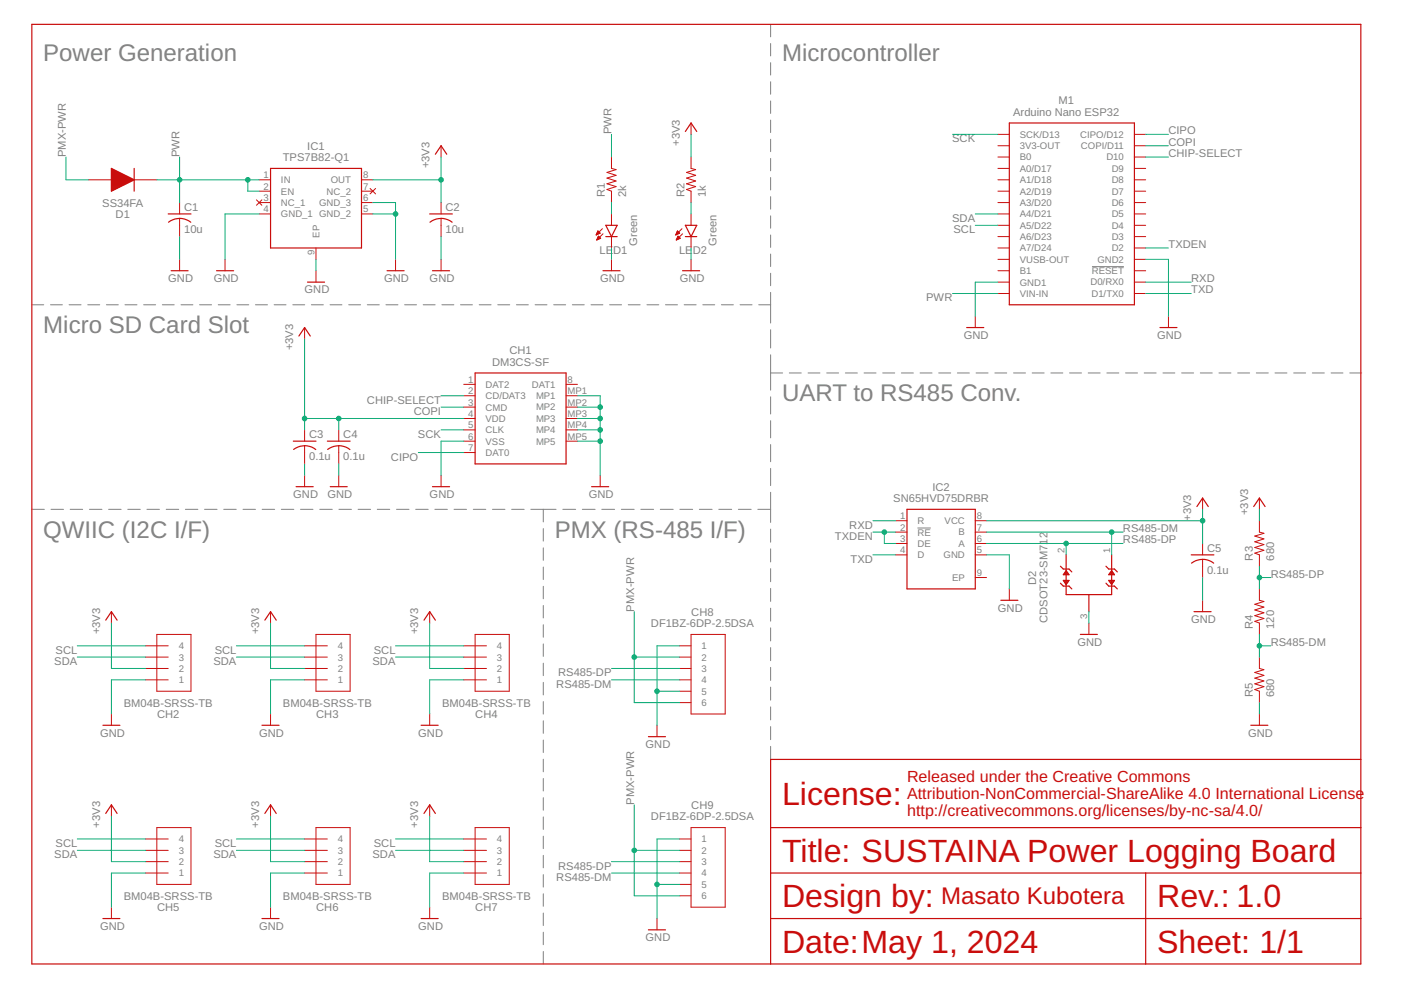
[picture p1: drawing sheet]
<svg xmlns="http://www.w3.org/2000/svg" width="297mm" height="210mm" viewBox="0 0 297 210" stroke-linecap="round" stroke-linejoin="round" font-family="sans-serif">
<g fill="none" stroke="#808080" stroke-width=".21">
<path d="M163.4 5.2v2.6M163.4 9.2v2.7M163.4 13.3v2.6M163.4 17.3v2.7M163.4 21.4v2.6M163.4 25.5v2.6M163.4 29.5v2.7M163.4 33.6v2.6M163.4 37.6v2.7M163.4 41.7v2.6M163.4 45.8v2.6M163.4 49.8v2.7"/>
<path d="M163.4 53.9v2.6M163.4 57.9v2.7M231.5 56.5h6.8M6.8 64.6h2.5M10.7 64.6h2.5M14.6 64.6h2.6M18.6 64.6h2.5M22.6 64.6h2.5M26.5 64.6h2.5M30.5 64.6h2.5M34.4 64.6h2.5M38.4 64.6h2.5"/>
<path d="M42.3 64.6h2.6M46.3 64.6h2.5M50.2 64.6h2.5M54.2 64.6h2.5M58.1 64.6h2.5M62.1 64.6h2.5M66 64.6h2.6M70 64.6h2.5M73.9 64.6h2.6M77.9 64.6h2.5M81.8 64.6h2.6M85.8 64.6h2.5"/>
<path d="M89.7 64.6h2.6M93.7 64.6h2.5M97.6 64.6h2.6M101.6 64.6h2.5M105.5 64.6h2.6M109.5 64.6h2.5M113.5 64.6h2.5M117.4 64.6h2.5M121.3 64.6h2.6M125.3 64.6h2.5M129.2 64.6h2.6M133.2 64.6h2.5"/>
<path d="M137.2 64.6h2.5M141.1 64.6h2.5M145.1 64.6h2.5M149 64.6h2.5M153 64.6h2.5M156.9 64.6h2.5M160.9 64.6h2.5M163.4 62v6.5M163.4 69.9v3.9M163.4 75.2v7.5M163.4 79.1h2.5M167.3 79.1h2.6"/>
<path d="M171.3 79.1h2.5M175.3 79.1h2.5M179.2 79.1h2.6M183.2 79.1h2.5M187.2 79.1h2.5M191.1 79.1h2.6M195.1 79.1h2.5M199 79.1h2.6M203 79.1h2.5M206.9 79.1h2.6M210.9 79.1h2.5M214.9 79.1h2.5"/>
<path d="M218.8 79.1h2.6M222.8 79.1h2.5M226.8 79.1h2.5M230.7 79.1h2.6M234.7 79.1h2.5M238.6 79.1h2.6M242.6 79.1h2.5M246.6 79.1h2.5M250.5 79.1h2.6M254.5 79.1h2.5M258.4 79.1h2.6M262.4 79.1h2.5"/>
<path d="M266.4 79.1h2.5M270.3 79.1h2.6M274.3 79.1h2.5M278.2 79.1h2.6M282.2 79.1h2.5M286.2 79.1h2.5M163.4 84.1v3.7M163.4 89.2v3.6M163.4 94.3v3.6M163.4 99.3v3.7M6.8 108h2.6M10.8 108h2.7"/>
<path d="M14.9 108h2.6M19 108h2.6M23 108h2.7M27.1 108h2.6M31.2 108h2.6M35.2 108h2.7M39.3 108h2.7M43.4 108h2.6M47.4 108h2.7M51.5 108h2.7M55.6 108h2.6M59.6 108h2.7"/>
<path d="M63.7 108h2.7M67.8 108h2.6M71.9 108h2.6M75.9 108h2.7M80 108h2.6M84.1 108h2.6M88.1 108h2.7M92.2 108h2.6M96.3 108h2.6M100.4 108h2.6M104.4 108h2.7M108.5 108h2.6"/>
<path d="M112.5 108h5.4M115.2 108v2.7M115.2 112.1v2.6M115.2 116.2v2.6M119.3 108h2.7M123.5 108h2.7M127.6 108h2.7M131.7 108h2.8M135.9 108h2.7M140 108h2.7M144.1 108h2.8M148.3 108h2.7"/>
<path d="M152.4 108h2.7M156.5 108h2.8M160.7 108h2.7M163.4 104.4v6.4M163.4 112.2v2.8M163.4 116.4v2.7M194.5 112h2.8M115.2 120.2v2.7M115.2 124.3v2.7M115.2 128.4v2.6M115.2 132.5v2.6M115.2 136.5v2.7"/>
<path d="M163.4 120.6v2.7M163.4 124.8v2.7M163.4 128.9v2.8M163.4 133.1v2.8M163.4 137.3v2.8M115.2 140.6v2.7M115.2 144.7v2.6M115.2 148.8v2.6M115.2 152.8v2.7M115.2 156.9v2.7M163.4 141.5v2.8M163.4 145.7v2.7"/>
<path d="M163.4 149.9v2.7M163.4 154.1v2.7M163.4 158.2v2.8M115.2 161v2.6M115.2 165.1v2.6M115.2 169.1v2.7M115.2 173.2v2.7M115.2 177.3v2.6M115.2 181.4v2.6M115.2 185.4v2.7M115.2 189.5v2.7M115.2 193.6v2.6"/>
<path d="M115.2 197.7v2.6M115.2 201.7v2.7"/>
</g>
<g fill="none" stroke="#c90d0c" stroke-width=".25">
<path d="M6.8 5.2h281.7v199.2h-281.7zM23.6 35.7l4.8 2.4-4.8 2.4zM23.6 39.9h1.2M23.6 39.7h1.6M23.6 39.5h2M23.6 39.3h2.5M23.6 39.1h2.9M23.6 38.9h3.3M23.6 38.7h3.7M23.6 38.5h4.1M23.6 38.3h4.6M23.6 38.1h4.7"/>
<path d="M23.6 37.8h4.3M23.6 37.6h3.9M23.6 37.4h3.5M23.6 37.2h3M23.6 37h2.6M23.6 36.8h2.2M23.6 36.6h1.8M23.6 36.4h1.4M23.6 36.2h1M23.6 36h.5M23.6 35.8h.1M28.4 35.7v4.8"/>
<path d="M57.4 35.7h19.2v16.9h-19.2zM92.3 32.7l1.2-1.8 1.2 1.8M145.3 27.9l1.2-1.8 1.2 1.8M214 26.1h26.5v38.5h-26.5zM23.6 40.4h.4M23.6 40.2h.8M35.7 45.4h4.8M36.3 57.4h3.6M38.1 46.3l1 .1 1.3 .7M38.1 46.3l-1 .1-1.4 .7M45.9 57.4h3.6M65.2 59.8h3.6"/>
<path d="M82.1 57.4h3.6M91.1 45.4h4.8M91.7 57.4h3.6M93.5 46.3l1.5 .3 .9 .5M93.5 46.3l-1 .1-1.3 .7M127.8 57.4h3.7M128.4 47.8h2.5l-1.3 2.4zM128.4 50.2h2.5M144.7 57.4h3.6M145.3 50.2h2.4M145.3 47.8h2.4l-1.2 2.4zM63.4 71.2l1.2-1.8 1.2 1.8"/>
<path d="M100.7 79.1h19.3v19.3h-19.3zM205 69.4h3.6M245.9 69.4h3.6M62.2 93.5h4.8M62.3 95.3a3.8 3.8 0 0 1 4.7 0M69.4 93.5h4.8M69.5 95.3a3.8 3.8 0 0 1 4.7 0M62.8 103.2h3.6M70 103.2h3.6M91.7 103.2h3.6M125.4 103.2h3.7M192.3 108h14.5v16.9h-14.5z"/>
<path d="M226 117.6v8.5h9.7v-8.5M252.6 117.6h4.8M252.6 119.4a3.8 3.8 0 0 1 4.7 0M253.8 107.4l1.2-1.8 1.2 1.8M265.8 107.4l1.2-1.8 1.2 1.8M22.4 131.5l1.2-1.8 1.2 1.8M56.2 131.5l1.2-1.8 1.2 1.8M89.9 131.5l1.2-1.8 1.2 1.8M212.2 127.3h3.6M224.8 120.1l.6 .5h1.3l.5 .7M224.8 123.7l.6 .6h1.3l.5 .6M225.4 123.1h1.3l-.7 .8z"/>
<path d="M225.5 121.8h1.1M225.6 123.2h.9M225.7 121.5h.7M225.7 123.4h.7M225.8 121.3h.5M225.8 123.6h.5M226 121.1h.1M226 123.8h.1M226 121l.7 .9h-1.3zM229.1 134.5h3.6M230.9 126.1v3.6M234.5 120.1l.6 .5h1.2l.6 .7"/>
<path d="M234.5 123.7l.6 .6h1.2l.6 .6M235.1 123.1h1.2l-.6 .8zM235.2 121.8h1M235.2 123.2h1M235.3 121.5h.8M235.3 123.4h.7M235.5 121.3h.4M235.5 123.6h.4M235.6 121.1h.2M235.6 123.8h.1M235.7 121l.6 .9h-1.2zM253.2 129.7h3.6"/>
<path d="M21.8 153.8h3.6M55.5 153.8h3.7M89.3 153.8h3.6M137.5 156.2h3.6M265.2 153.8h3.6M22.4 172.5l1.2-1.9 1.2 1.9M56.2 172.5l1.2-1.9 1.2 1.9M89.9 172.5l1.2-1.9 1.2 1.9M163.4 175.5h125.1M288.5 161h-125.1v43.4M21.8 194.8h3.6M55.5 194.8h3.7"/>
<path d="M89.3 194.8h3.6M137.5 197.1h3.6M163.4 194.8h125.1M163.4 185.1h125.1M242.9 185.1v19.3"/>
</g>
<g fill="none" stroke="#c90d0c" stroke-width=".21">
<path d="M18.8 38.1h4.8M28.4 38.1h4.9M54.9 38.1h2.5M76.6 38.1h2.5M78.5 40l1.1 1.1M79.6 40l-1.1 1.1M93.5 30.9v2.4M129.6 33.3v2.4l1 .3-1.9 .6 1.9 .6-1.9 .6 1.9 .6-1.9 .6 1.9 .6-1.9 .6 .9 .3v2.4M146.5 33.3v2.4l1 .3-1.9 .6 1.9 .6-1.9 .6 1.9 .6-1.9 .6 1.9 .6-1.9 .6 .9 .3v2.4M146.5 26.1v2.4M211.6 28.5h2.4M211.6 30.9h2.4"/>
<path d="M211.6 35.7h2.4M211.6 38.1h2.4M211.6 33.3h2.4M240.5 28.5h2.4M240.5 30.9h2.4M240.5 35.7h2.4M240.5 38.1h2.4M240.5 33.3h2.4M38.1 42.9v2.5M38.1 46.3v3.9M38.1 55v2.4M47.7 55v2.4"/>
<path d="M54.4 42.4l1.1 1.1M54.9 40.5h2.5M54.9 42.9h2.5M54.9 45.4h2.5M55.5 42.4l-1.1 1.1M67 52.6v2.4M67 57.4v2.4M76.6 40.5h2.5M76.6 42.9h2.5M76.6 45.4h2.5M83.9 55v2.4M93.5 42.9v2.5"/>
<path d="M93.5 46.3v3.9M93.5 55v2.4M126.4 49.8h.1M126.4 49.7h.3M126.5 49.6h.4M126.6 49.5h.6M126.6 50.8h.1M126.6 49.4h.5M126.6 50.7h.4M126.6 49.2h.4M126.6 50.6h.6M126.7 49.1h.2"/>
<path d="M126.7 50.5h.6M126.7 49h.1M126.7 50.4h.5M126.8 49l.5 .4-.9 .4zM126.8 50.2h.3M126.9 50.1h.1M126.9 50.1l.5 .4-.9 .4zM127.7 48.5l-1.3 1.3M127.8 49.6l-1.3 1.3M129.6 45.4v2.4M129.6 50.2v2.4M129.6 55v2.4"/>
<path d="M143.3 49.8h.1M143.3 49.7h.2M143.4 49.6h.4M143.4 49.5h.7M143.4 50.8h.2M143.5 49.4h.5M143.5 50.7h.3M143.5 49.2h.4M143.5 50.6h.6M143.6 49.1h.2M143.6 50.5h.6M143.6 49h.1"/>
<path d="M143.6 50.4h.5M143.6 49l.5 .4-.8 .4zM143.7 50.2h.3M143.7 50.1h.1M143.7 50.1l.5 .4-.8 .4zM144.6 48.5l-1.3 1.3M144.7 49.6l-1.3 1.3M146.5 45.4v2.4M146.5 50.2v2.4M146.5 55v2.4M211.6 50.2h2.4M211.6 40.5h2.4"/>
<path d="M211.6 42.9h2.4M211.6 45.4h2.4M211.6 47.8h2.4M211.6 52.6h2.4M211.6 55h2.4M211.6 57.4h2.4M211.6 59.8h2.4M240.5 50.2h2.4M240.5 40.5h2.4M240.5 42.9h2.4M240.5 45.4h2.4M240.5 47.8h2.4"/>
<path d="M240.5 52.6h2.4M240.5 55h2.4M240.5 57.4h2.4M240.5 59.8h2.4M64.6 69.4v2.5M206.8 67v2.4M211.6 62.2h2.4M240.5 62.2h2.4M247.7 67v2.4M64.6 91.1v2.4M64.6 94.5v3.9M71.8 91.1v2.4"/>
<path d="M71.8 94.5v3.9M98.3 81.5h2.4M98.3 83.9h2.4M98.3 86.3h2.4M98.3 88.7h2.4M98.3 91.1h2.4M98.3 93.5h2.4M98.3 95.9h2.4M120 81.5h2.4M120 83.9h2.4M120 86.3h2.4M120 88.7h2.4"/>
<path d="M120 91.1h2.4M120 93.5h2.4M64.6 100.8v2.4M71.8 100.8v2.4M93.5 100.8v2.4M127.3 100.8v2.4M189.9 110.4h2.4M189.9 112.8h2.4M189.9 115.2h2.4M189.9 117.6h2.4M206.8 110.4h2.4M206.8 112.8h2.4"/>
<path d="M206.8 115.2h2.4M206.8 117.6h2.4M255 105.6v2.4M255 115.2v2.4M255 118.6v3.8M267 110.4v2.4l1 .3-2 .6 2 .6-2 .6 2 .6-2 .6 2 .6-2 .6 1 .3v2.5M267 105.6v2.4M23.6 129.7v2.4M30.9 139.3h4.8M30.9 136.9h4.8M33.3 134.5h7.2v12.1h-7.2zM57.4 129.7v2.4"/>
<path d="M64.6 139.3h4.8M64.6 136.9h4.8M67 134.5h7.2v12.1h-7.2zM91.1 129.7v2.4M98.3 139.3h4.8M98.3 136.9h4.8M100.7 134.5h7.3v12.1h-7.3zM144.1 139.3h2.4M144.1 136.9h2.4M146.5 134.5h7.3v16.9h-7.3zM206.8 122.4h2.4M214 124.9v2.4"/>
<path d="M230.9 132.1v2.4M255 127.3v2.4M267 124.9v2.4l1 .2-2 .6 2 .6-2 .6 2 .6-2 .6 2 .6-2 .6 1 .4v2.4M267 139.3v2.4l1 .3-2 .6 2 .6-2 .6 2 .6-2 .6 2 .6-2 .6 1 .4v2.4M23.6 151.4v2.4M30.9 144.1h4.8M30.9 141.7h4.8M57.4 151.4v2.4M64.6 144.1h4.8M64.6 141.7h4.8M91.1 151.4v2.4M98.3 144.1h4.8"/>
<path d="M98.3 141.7h4.8M139.3 153.8v2.4M144.1 146.6h2.4M144.1 144.1h2.4M144.1 141.7h2.4M144.1 149h2.4M267 151.4v2.4M23.6 170.6v2.5M30.9 177.9h4.8M33.3 175.5h7.2v12h-7.2zM57.4 170.6v2.5M64.6 177.9h4.8"/>
<path d="M67 175.5h7.2v12h-7.2zM91.1 170.6v2.5M98.3 177.9h4.8M100.7 175.5h7.3v12h-7.3zM144.1 177.9h2.4M146.5 175.5h7.3v16.8h-7.3zM23.6 192.3v2.5M30.9 185.1h4.8M30.9 182.7h4.8M30.9 180.3h4.8M57.4 192.3v2.5M64.6 185.1h4.8"/>
<path d="M64.6 182.7h4.8M64.6 180.3h4.8M91.1 192.3v2.5M98.3 185.1h4.8M98.3 182.7h4.8M98.3 180.3h4.8M139.3 194.8v2.3M144.1 187.5h2.4M144.1 185.1h2.4M144.1 182.7h2.4M144.1 180.3h2.4M144.1 189.9h2.4"/>
</g>
<g fill="none" stroke="#0dab76" stroke-width=".21">
<path d="M14 33.3v4.8h4.8M33.3 38.1h21.6M38.1 33.3v9.6M52.5 38.1v2.4h2.4M79.1 38.1h14.4M93.5 33.3v9.6M129.6 28.5v4.8M146.5 28.5v4.8M202 28.5h9.6M242.9 28.5h4.8M242.9 30.9h4.8M242.9 33.3h4.8"/>
<path d="M38.1 50.2v4.8M54.9 45.4h-7.2v9.6M67 55v2.4M79.1 45.4h4.8M79.1 42.9h4.8v12.1M93.5 50.2v4.8M129.6 42.9v2.5M129.6 52.6v2.4M146.5 42.9v2.5M146.5 52.6v2.4M206.8 45.4h4.8M206.8 47.8h4.8"/>
<path d="M211.6 59.8h-4.8v7.2M242.9 59.8h9.7M242.9 55h4.8v12M242.9 52.6h4.8M64.6 71.9v19.2M202 62.2h9.6M242.9 62.2h9.7M64.6 98.4v2.4M64.6 88.7h33.7M71.8 88.7v2.4M71.8 98.4v2.4M88.7 95.9h9.6"/>
<path d="M93.5 83.9h4.8M93.5 91.1h4.8M93.5 86.3h4.8M98.3 93.5h-4.8v7.3M122.4 93.5h4.9M122.4 83.9h4.9v16.9M122.4 91.1h4.9M122.4 88.7h4.9M122.4 86.3h4.9M185.1 117.6h4.8M185.1 110.4h4.8M185.1 112.8h4.8"/>
<path d="M187.5 112.8v2.4h2.4M209.2 117.6h4.8v7.3M209.2 110.4h45.8M209.2 112.8h28.9M209.2 115.2h28.9M226 115.2v2.4M235.7 112.8v4.8M255 108v7.2M267 108v2.4M16.4 136.9h14.5M16.4 139.3h14.5M23.6 132.1v9.6h7.3"/>
<path d="M50.1 136.9h14.5M50.1 139.3h14.5M57.4 132.1v9.6h7.2M83.9 136.9h14.4M83.9 139.3h14.4M91.1 132.1v9.6h7.2M134.5 139.3h9.6M134.5 129.7v19.3h9.6M144.1 136.9h-4.8v16.9M230.9 129.7v2.4M255 122.4v4.9M267 120.1v4.8"/>
<path d="M267 134.5v4.8M267 136.9h2.4M267 122.4h2.4M30.9 144.1h-7.3v7.3M64.6 144.1h-7.2v7.3M98.3 144.1h-7.2v7.3M129.6 144.1h14.5M129.6 141.7h14.5M139.3 146.6h4.8M267 149v2.4M16.4 177.9h14.5M23.6 173.1v9.6h7.3"/>
<path d="M50.1 177.9h14.5M57.4 173.1v9.6h7.2M83.9 177.9h14.4M91.1 173.1v9.6h7.2M134.5 170.6v19.3h9.6M144.1 177.9h-4.8v16.9M16.4 180.3h14.5M30.9 185.1h-7.3v7.2M50.1 180.3h14.5M64.6 185.1h-7.2v7.2M83.9 180.3h14.4M98.3 185.1h-7.2v7.2"/>
<path d="M129.6 185.1h14.5M129.6 182.7h14.5M134.5 180.3h9.6M139.3 187.5h4.8"/>
</g>
<g fill="#0dab76" stroke="#0dab76" stroke-width=".21">
<circle cx="139.3" cy="187.5" r=".49"/>
<circle cx="127.3" cy="93.5" r=".49"/>
<circle cx="127.3" cy="91.1" r=".49"/>
<circle cx="127.3" cy="88.7" r=".49"/>
<circle cx="127.3" cy="86.3" r=".49"/>
<circle cx="83.9" cy="45.4" r=".49"/>
<circle cx="139.3" cy="146.6" r=".49"/>
<circle cx="255" cy="110.4" r=".49"/>
<circle cx="64.6" cy="88.7" r=".49"/>
<circle cx="71.8" cy="88.7" r=".49"/>
<circle cx="93.5" cy="38.1" r=".49"/>
<circle cx="187.5" cy="112.8" r=".49"/>
<circle cx="38.1" cy="38.1" r=".49"/>
<circle cx="52.5" cy="38.1" r=".49"/>
<circle cx="134.5" cy="180.3" r=".49"/>
<circle cx="134.5" cy="139.3" r=".49"/>
<circle cx="226" cy="115.2" r=".49"/>
<circle cx="267" cy="122.4" r=".49"/>
<circle cx="235.7" cy="112.8" r=".49"/>
<circle cx="267" cy="136.9" r=".49"/>
</g>
<g font-size="6.8" fill="#c90d0c">
<text x="165.8" y="170.7">License:</text>
<text x="165.8" y="182.7">Title: SUSTAINA Power Logging Board</text>
<text x="165.8" y="192.3">Design by:</text>
<text x="245.3" y="192.3">Rev.: 1.0</text>
<text x="165.8" y="202">Date:May 1, 2024</text>
<text x="245.3" y="202">Sheet: 1/1</text>
</g>
<g font-size="5.1" fill="#808080">
<text x="9.2" y="12.8">Power Generation</text>
<text x="165.8" y="12.8">Microcontroller</text>
<text x="9.2" y="70.7">Micro SD Card Slot</text>
<text x="165.8" y="85.1">UART to RS485 Conv.</text>
<text x="9.2" y="114">QWIIC (I2C I/F)</text>
<text x="117.6" y="114">PMX (RS-485 I/F)</text>
</g>
<text font-size="5.1" fill="#c90d0c" x="199.5" y="191.7">Masato Kubotera</text>
<g font-size="3.4" fill="#c90d0c">
<text x="192.3" y="165.8">Released under the Creative Commons</text>
<text x="192.3" y="169.4">Attribution-NonCommercial-ShareAlike 4.0 International License</text>
<text x="192.3" y="173.1">http://creativecommons.org/licenses/by-nc-sa/4.0/</text>
</g>
<g font-size="2.4" fill="#808080">
<text x="224.4" y="22.1">M1</text>
<text x="129.7" y="28.5" transform="rotate(-90 129.7 28.5)">PWR</text>
<text x="214.8" y="24.5">Arduino Nano ESP32</text>
<text x="247.7" y="28.5">CIPO</text>
<text x="14" y="33.3" transform="rotate(-90 14 33.3)">PMX-PWR</text>
<text x="38.1" y="33.3" transform="rotate(-90 38.1 33.3)">PWR</text>
<text x="59.9" y="34.2">TPS7B82-Q1</text>
<text x="65.2" y="31.7">IC1</text>
<text x="91.1" y="35.7" transform="rotate(-90 91.1 35.7)">+3V3</text>
<text x="144.1" y="30.9" transform="rotate(-90 144.1 30.9)">+3V3</text>
<text x="201.9" y="30.2">SCK</text>
<text x="247.7" y="30.9">COPI</text>
<text x="247.7" y="33.3">CHIP-SELECT</text>
<text x="128.2" y="41.7" transform="rotate(-90 128.2 41.7)">R1</text>
<text x="132.8" y="41.7" transform="rotate(-90 132.8 41.7)">2k</text>
<text x="145.1" y="41.7" transform="rotate(-90 145.1 41.7)">R2</text>
<text x="149.7" y="41.7" transform="rotate(-90 149.7 41.7)">1k</text>
<text x="21.7" y="43.8">SS34FA</text>
<text x="24.5" y="46.2">D1</text>
<text x="39" y="44.8">C1</text>
<text x="94.5" y="44.8">C2</text>
<text x="201.9" y="47">SDA</text>
<text x="39" y="49.3">10u</text>
<text x="94.5" y="49.3">10u</text>
<text x="127.1" y="53.8">LE</text>
<text x="130" y="53.8">D1</text>
<text x="135.1" y="52.1" transform="rotate(-90 135.1 52.1)">Green</text>
<text x="144" y="53.8">LE</text>
<text x="146.9" y="53.8">D2</text>
<text x="151.9" y="52.1" transform="rotate(-90 151.9 52.1)">Green</text>
<text x="202.2" y="49.5">SCL</text>
<text x="247.7" y="52.6">TXDEN</text>
<text x="35.7" y="59.8">GND</text>
<text x="45.3" y="59.8">GND</text>
<text x="81.5" y="59.8">GND</text>
<text x="91.1" y="59.8">GND</text>
<text x="127.2" y="59.8">GND</text>
<text x="144.1" y="59.8">GND</text>
<text x="252.6" y="59.8">RXD</text>
<text x="64.6" y="62.2">GND</text>
<text x="196.4" y="63.9">PWR</text>
<text x="252.6" y="62.2">TXD</text>
<text x="204.4" y="71.9">GND</text>
<text x="245.3" y="71.9">GND</text>
<text x="62.2" y="74.3" transform="rotate(-90 62.2 74.3)">+3V3</text>
<text x="104.3" y="77.5">DM3CS-SF</text>
<text x="108" y="75.1">CH1</text>
<text x="77.8" y="85.6">CHIP-SELECT</text>
<text x="87.7" y="88">COPI</text>
<text x="65.6" y="92.9">C3</text>
<text x="72.8" y="92.9">C4</text>
<text x="88.6" y="92.8">SCK</text>
<text x="65.6" y="97.5">0.1u</text>
<text x="72.8" y="97.5">0.1u</text>
<text x="82.9" y="97.6">CIPO</text>
<text x="62.2" y="105.6">GND</text>
<text x="69.4" y="105.6">GND</text>
<text x="91.1" y="105.6">GND</text>
<text x="124.8" y="105.6">GND</text>
<text x="189.4" y="106.4">SN65HVD75DRBR</text>
<text x="197.7" y="104">IC2</text>
<text x="180.1" y="112.1">RXD</text>
<text x="238.1" y="112.8">RS485-DM</text>
<text x="252.6" y="110.4" transform="rotate(-90 252.6 110.4)">+3V3</text>
<text x="264.6" y="109.2" transform="rotate(-90 264.6 109.2)">+3V3</text>
<text x="177" y="114.5">TXDEN</text>
<text x="180.3" y="119.3">TXD</text>
<text x="238.1" y="115.2">RS485-DP</text>
<text x="255.9" y="117">C5</text>
<text x="265.6" y="118.8" transform="rotate(-90 265.6 118.8)">R3</text>
<text x="270.1" y="118.8" transform="rotate(-90 270.1 118.8)">680</text>
<text x="219.7" y="124" transform="rotate(-90 219.7 124)">D2</text>
<text x="255.9" y="121.6">0.1u</text>
<text x="269.4" y="122.5">RS485-DP</text>
<text x="134.5" y="129.7" transform="rotate(-90 134.5 129.7)">PMX-PWR</text>
<text x="146.6" y="130.5">CH8</text>
<text x="211.6" y="129.7">GND</text>
<text x="21.2" y="134.5" transform="rotate(-90 21.2 134.5)">+3V3</text>
<text x="54.9" y="134.5" transform="rotate(-90 54.9 134.5)">+3V3</text>
<text x="88.7" y="134.5" transform="rotate(-90 88.7 134.5)">+3V3</text>
<text x="138" y="132.9">DF1BZ-6DP-2.5DSA</text>
<text x="222.1" y="132.1" transform="rotate(-90 222.1 132.1)">CDSOT23-SM712</text>
<text x="228.5" y="136.9">GND</text>
<text x="252.6" y="132.1">GND</text>
<text x="265.6" y="133.3" transform="rotate(-90 265.6 133.3)">R4</text>
<text x="269.4" y="136.9">RS485-DM</text>
<text x="270.1" y="133.3" transform="rotate(-90 270.1 133.3)">120</text>
<text x="11.5" y="141">SDA</text>
<text x="11.8" y="138.6">SCL</text>
<text x="45.2" y="141">SDA</text>
<text x="45.5" y="138.6">SCL</text>
<text x="79" y="141">SDA</text>
<text x="79.3" y="138.6">SCL</text>
<text x="118.3" y="143.4">RS485-DP</text>
<text x="26.3" y="149.8">BM04B-SRSS-TB</text>
<text x="60" y="149.8">BM04B-SRSS-TB</text>
<text x="93.7" y="149.8">BM04B-SRSS-TB</text>
<text x="117.9" y="145.8">RS485-DM</text>
<text x="265.6" y="147.8" transform="rotate(-90 265.6 147.8)">R5</text>
<text x="270.1" y="147.8" transform="rotate(-90 270.1 147.8)">680</text>
<text x="33.3" y="152.2">CH2</text>
<text x="67" y="152.2">CH3</text>
<text x="100.8" y="152.2">CH4</text>
<text x="21.2" y="156.2">GND</text>
<text x="54.9" y="156.2">GND</text>
<text x="88.7" y="156.2">GND</text>
<text x="136.9" y="158.6">GND</text>
<text x="264.6" y="156.2">GND</text>
<text x="134.5" y="170.7" transform="rotate(-90 134.5 170.7)">PMX-PWR</text>
<text x="138" y="173.9">DF1BZ-6DP-2.5DSA</text>
<text x="146.6" y="171.5">CH9</text>
<text x="11.8" y="179.6">SCL</text>
<text x="21.2" y="175.5" transform="rotate(-90 21.2 175.5)">+3V3</text>
<text x="45.5" y="179.6">SCL</text>
<text x="54.9" y="175.5" transform="rotate(-90 54.9 175.5)">+3V3</text>
<text x="79.3" y="179.6">SCL</text>
<text x="88.7" y="175.5" transform="rotate(-90 88.7 175.5)">+3V3</text>
<text x="11.5" y="182">SDA</text>
<text x="45.2" y="182">SDA</text>
<text x="79" y="182">SDA</text>
<text x="118.3" y="184.4">RS485-DP</text>
<text x="26.3" y="190.8">BM04B-SRSS-TB</text>
<text x="60" y="190.8">BM04B-SRSS-TB</text>
<text x="93.7" y="190.8">BM04B-SRSS-TB</text>
<text x="117.9" y="186.8">RS485-DM</text>
<text x="21.2" y="197.2">GND</text>
<text x="33.3" y="193.2">CH5</text>
<text x="54.9" y="197.2">GND</text>
<text x="67" y="193.2">CH6</text>
<text x="88.7" y="197.2">GND</text>
<text x="100.8" y="193.2">CH7</text>
<text x="136.9" y="199.6">GND</text>
</g>
<g font-size="2" fill="#808080">
<text x="216.2" y="29.2">SCK/D13</text>
<text x="229" y="29.2">CIPO/D12</text>
<text x="216.2" y="31.6">3V3-OUT</text>
<text x="216.2" y="34">B0</text>
<text x="229.2" y="31.6">COPI/D11</text>
<text x="234.6" y="34">D10</text>
<text x="55.9" y="37.8">1</text>
<text x="55.9" y="40.2">2</text>
<text x="59.6" y="38.8">IN</text>
<text x="59.6" y="41.3">EN</text>
<text x="69.3" y="41.3">NC_2</text>
<text x="70.1" y="38.8">OUT</text>
<text x="77" y="37.8">8</text>
<text x="77" y="40.2">7</text>
<text x="216.2" y="36.4">A0/D17</text>
<text x="216.2" y="38.8">A1/D18</text>
<text x="216.2" y="41.3">A2/D19</text>
<text x="235.7" y="41.3">D7</text>
<text x="235.7" y="38.8">D8</text>
<text x="235.7" y="36.4">D9</text>
<text x="55.9" y="42.6">3</text>
<text x="55.9" y="45">4</text>
<text x="59.6" y="43.7">NC_1</text>
<text x="59.6" y="46.1">GND_1 GND_2</text>
<text x="67.7" y="43.7">GND_3</text>
<text x="77" y="42.6">6</text>
<text x="77" y="45">5</text>
<text x="216.2" y="43.7">A3/D20</text>
<text x="216.2" y="46.1">A4/D21</text>
<text x="235.7" y="46.1">D5</text>
<text x="235.7" y="43.7">D6</text>
<text x="67.7" y="50.4" transform="rotate(-90 67.7 50.4)">EP</text>
<text x="216.2" y="48.5">A5/D22</text>
<text x="216.2" y="50.9">A6/D23</text>
<text x="216.2" y="53.3">A7/D24</text>
<text x="235.7" y="53.3">D2</text>
<text x="235.7" y="50.9">D3</text>
<text x="235.7" y="48.5">D4</text>
<text x="66.7" y="54" transform="rotate(-90 66.7 54)">9</text>
<text x="216.2" y="55.7">VUSB-OUT</text>
<text x="216.2" y="58.1">B1</text>
<text x="231.5" y="58.1">RESET</text>
<text x="232.7" y="55.7">GND2</text>
<text x="216.2" y="60.5">GND1</text>
<text x="216.2" y="62.9">VIN-IN</text>
<text x="231.2" y="60.5">D0/RX0</text>
<text x="231.4" y="62.9">D1/TX0</text>
<text x="99.3" y="81.2">1</text>
<text x="99.3" y="83.6">2</text>
<text x="103" y="82.2">DAT2</text>
<text x="112.8" y="82.2">DAT1</text>
<text x="120.4" y="81.2">8</text>
<text x="120.4" y="83.6">MP1</text>
<text x="99.3" y="86">3</text>
<text x="99.3" y="88.4">4</text>
<text x="103" y="84.6">CD/DAT3</text>
<text x="103" y="87">CMD</text>
<text x="103" y="89.4">VDD</text>
<text x="113.6" y="84.6">MP1</text>
<text x="113.6" y="87">MP2</text>
<text x="113.6" y="89.4">MP3</text>
<text x="120.4" y="86">MP2</text>
<text x="120.4" y="88.4">MP3</text>
<text x="99.3" y="90.8">5</text>
<text x="99.3" y="93.2">6</text>
<text x="99.3" y="95.6">7</text>
<text x="103" y="91.9">CLK</text>
<text x="103" y="94.3">VSS</text>
<text x="113.6" y="91.9">MP4</text>
<text x="113.6" y="94.3">MP5</text>
<text x="120.4" y="90.8">MP4</text>
<text x="120.4" y="93.2">MP5</text>
<text x="103" y="96.7">DAT0</text>
<text x="190.9" y="110.1">1</text>
<text x="190.9" y="112.5">2</text>
<text x="194.5" y="111.1">R</text>
<text x="194.5" y="113.5">RE</text>
<text x="200.3" y="111.1">VCC</text>
<text x="203.2" y="113.5">B</text>
<text x="207.1" y="110.1">8</text>
<text x="207.1" y="112.5">7</text>
<text x="190.9" y="114.9">3</text>
<text x="190.9" y="117.3">4</text>
<text x="194.5" y="116">DE</text>
<text x="194.5" y="118.4">D</text>
<text x="200" y="118.4">GND</text>
<text x="203.2" y="115.9">A</text>
<text x="207.1" y="114.9">6</text>
<text x="207.1" y="117.3">5</text>
<text x="225.7" y="117.3" transform="rotate(-90 225.7 117.3)">2</text>
<text x="235.3" y="117.3" transform="rotate(-90 235.3 117.3)">1</text>
<text x="201.8" y="123.2">EP</text>
<text x="207.1" y="122.1">9</text>
<text x="230.5" y="131.1" transform="rotate(-90 230.5 131.1)">3</text>
<text x="37.9" y="137.6">4</text>
<text x="71.6" y="137.6">4</text>
<text x="105.4" y="137.6">4</text>
<text x="148.7" y="137.6">1</text>
<text x="37.9" y="142.5">2</text>
<text x="37.9" y="140">3</text>
<text x="71.6" y="142.5">2</text>
<text x="71.6" y="140">3</text>
<text x="105.4" y="142.5">2</text>
<text x="105.4" y="140">3</text>
<text x="148.7" y="140">2</text>
<text x="148.7" y="142.5">3</text>
<text x="37.9" y="144.9">1</text>
<text x="71.6" y="144.9">1</text>
<text x="105.4" y="144.9">1</text>
<text x="148.7" y="144.9">4</text>
<text x="148.7" y="147.3">5</text>
<text x="148.7" y="149.7">6</text>
<text x="37.9" y="178.6">4</text>
<text x="71.6" y="178.6">4</text>
<text x="105.4" y="178.6">4</text>
<text x="148.7" y="178.6">1</text>
<text x="37.9" y="185.8">1</text>
<text x="37.9" y="183.4">2</text>
<text x="37.9" y="181">3</text>
<text x="71.6" y="185.8">1</text>
<text x="71.6" y="183.4">2</text>
<text x="71.6" y="181">3</text>
<text x="105.4" y="185.8">1</text>
<text x="105.4" y="183.4">2</text>
<text x="105.4" y="181">3</text>
<text x="148.7" y="181">2</text>
<text x="148.7" y="183.4">3</text>
<text x="148.7" y="185.8">4</text>
<text x="148.7" y="188.2">5</text>
<text x="148.7" y="190.7">6</text>
</g>
</svg>
